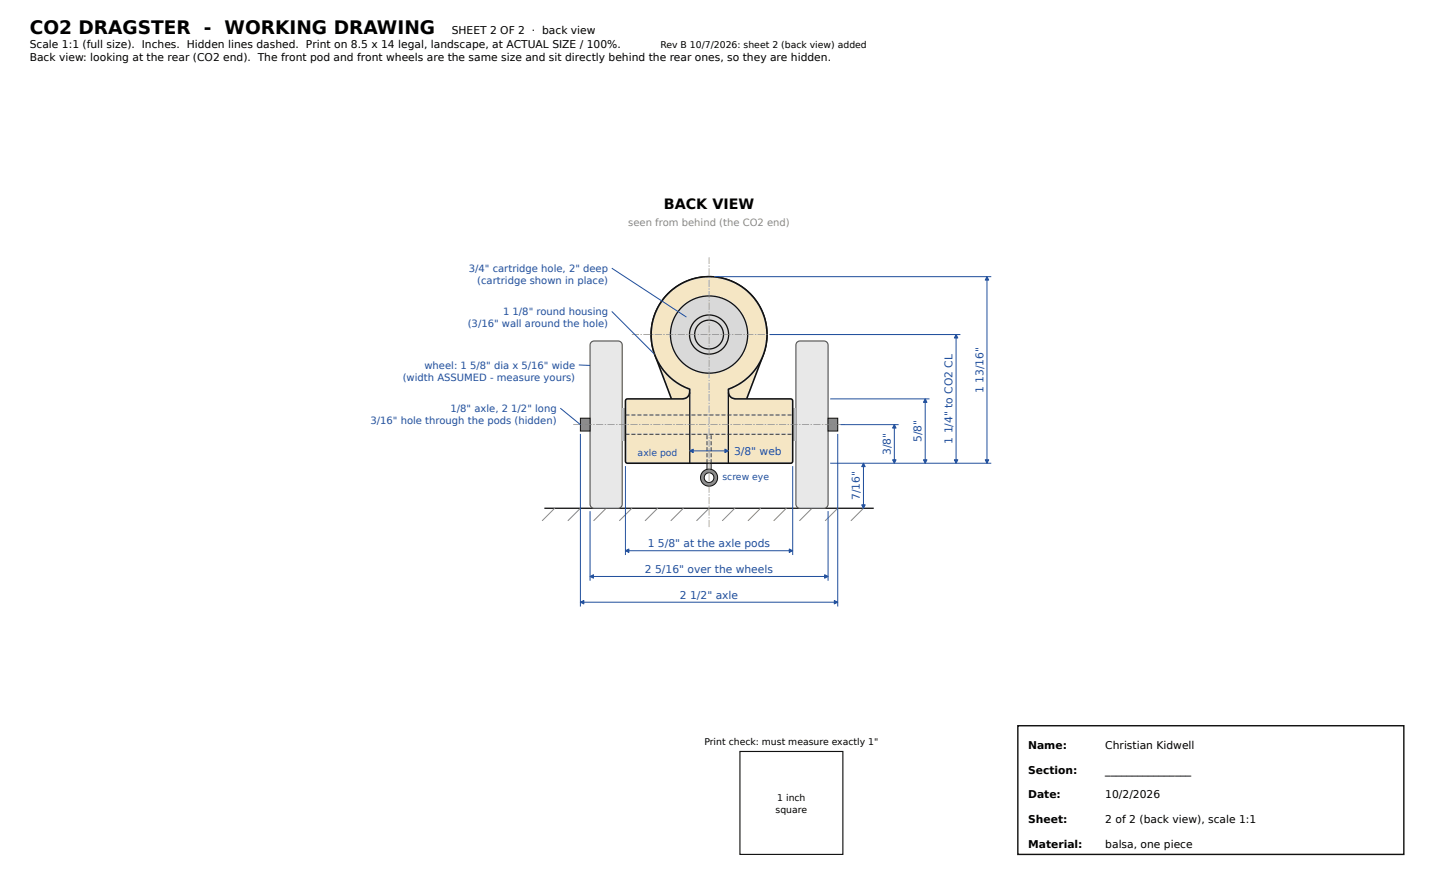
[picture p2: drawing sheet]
<svg xmlns="http://www.w3.org/2000/svg" width="356mm" height="216mm" viewBox="0 0 356 216" stroke-linecap="round" stroke-linejoin="round" font-family="sans-serif">
<path d="M134.3 125.4h81.3" fill="none" stroke="#111" stroke-width=".32"/>
<g fill="none" stroke="#888" stroke-width=".25">
<path d="M136.9 125.4l-3.1 3.1M143.2 125.4l-3 3.1M149.6 125.4l-3.1 3.1M155.9 125.4l-3 3.1M162.3 125.4l-3.1 3.1M168.6 125.4l-3 3.1M175 125.4l-3.1 3.1M181.3 125.4l-3 3.1M187.7 125.4l-3.1 3.1M194 125.4l-3 3.1M200.4 125.4l-3.1 3.1M206.7 125.4l-3 3.1"/>
<path d="M213.1 125.4l-3.1 3.1"/>
</g>
<path d="M145.9 84.4l.7-.3h5.9a1.02 1.02 0 0 1 1 1.1v39.2a1.02 1.02 0 0 1-1 1h-5.9a1.02 1.02 0 0 1-1-1v-39.2z" fill="#e8e8e8"/>
<path d="M145.9 84.4l.7-.3h5.9a1.02 1.02 0 0 1 1 1.1v39.2a1.02 1.02 0 0 1-1 1h-5.9a1.02 1.02 0 0 1-1-1v-39.2z" fill="none" stroke="#555" stroke-width=".28"/>
<path d="M153.5 100.7h.8v8.1h-.8z" fill="#bbb"/>
<path d="M143.2 103.2h2.4v3.2h-2.4z" fill="#8c8c8c"/>
<path d="M143.2 103.2h2.4v3.2h-2.4z" fill="none" stroke="#111" stroke-width=".25"/>
<path d="M196.7 84.4l.7-.3h5.9a1.02 1.02 0 0 1 1 1.1v39.2a1.02 1.02 0 0 1-1 1h-5.9a1.02 1.02 0 0 1-1-1v-39.2z" fill="#e8e8e8"/>
<path d="M196.7 84.4l.7-.3h5.9a1.02 1.02 0 0 1 1 1.1v39.2a1.02 1.02 0 0 1-1 1h-5.9a1.02 1.02 0 0 1-1-1v-39.2z" fill="none" stroke="#555" stroke-width=".28"/>
<path d="M195.6 100.7h.8v8.1h-.8z" fill="#bbb"/>
<path d="M204.3 103.2h2.4v3.2h-2.4z" fill="#8c8c8c"/>
<path d="M204.3 103.2h2.4v3.2h-2.4z" fill="none" stroke="#111" stroke-width=".25"/>
<path d="M164.9 72.5l1.4-1.3 1.7-1.1 1.8-.9 1.9-.6a14.3 14.3 0 0 1 6.6 0l2.3 .8 2.1 1.1 2 1.6 1.6 1.8 1.3 2 1 2.3 .5 2.4 .2 2.3-.3 2.2-.5 2.1-9.1 24.1-1 1.5-1.4 1.1a4.8 4.8 0 0 1-3.7 .1l-1.6-1-1.1-1.6-9-23.9-.6-2.1-.3-3.5 .6-3.5 1.4-3.2z" fill="#f5e6c4"/>
<path d="M164.9 72.5l1.4-1.3 1.7-1.1 1.8-.9 1.9-.6a14.3 14.3 0 0 1 6.6 0l2.3 .8 2.1 1.1 2 1.6 1.6 1.8 1.3 2 1 2.3 .5 2.4 .2 2.3-.3 2.2-.5 2.1-9.1 24.1-1 1.5-1.4 1.1a4.8 4.8 0 0 1-3.7 .1l-1.6-1-1.1-1.6-9-23.9-.6-2.1-.3-3.5 .6-3.5 1.4-3.2z" fill="none" stroke="#111" stroke-width=".39"/>
<path d="M164.9 72.4l2.4-1.9 2.8-1.4 2.9-.7 3.1-.1 3 .6 2.8 1.2 2.5 1.7 2.1 2.3 1.6 2.8 1 3.2 .1 3.4-.5 3-1.1 2.8-1.7 2.5-1.4 1.4-1.5 1.2-3.3 1.6 .1 1.1 .5 .9 1.1 .4h13.7l.4 .2 .1 .3v14.9l-.2 .4-40.6 .1-.4-.2-.1-15.2 .2-.3 .3-.2h13.8l1-.4 .5-.9 .1-1.1-2-.9-1.7-1-1.4-1.3-1.4-1.4-1.7-2.9-1-3.1-.3-3.6 .7-3.6 1.5-3.2z" fill="#f5e6c4"/>
<path d="M164.9 72.4l2.4-1.9 2.8-1.4 2.9-.7 3.1-.1 3 .6 2.8 1.2 2.5 1.7 2.1 2.3 1.6 2.8 1 3.2 .1 3.4-.5 3-1.1 2.8-1.7 2.5-1.4 1.4-1.5 1.2-3.3 1.6 .1 1.1 .5 .9 1.1 .4h13.7l.4 .2 .1 .3v14.9l-.2 .4-40.6 .1-.4-.2-.1-15.2 .2-.3 .3-.2h13.8l1-.4 .5-.9 .1-1.1-2-.9-1.7-1-1.4-1.3-1.4-1.4-1.7-2.9-1-3.1-.3-3.6 .7-3.6 1.5-3.2z" fill="none" stroke="#111" stroke-width=".39"/>
<path d="M170.2 96.8v17.5M179.7 96.8v17.5" fill="none" stroke="#111" stroke-width=".32"/>
<g fill="#333">
<path d="M154.3 107h1v.3h-1zM155.8 107h1v.3h-1zM157.3 107h1v.3h-1zM158.8 107h1v.3h-1zM160.3 107h1v.3h-1zM161.7 107h1v.3h-1zM163.2 107h1v.3h-1zM164.7 107h1v.3h-1zM166.2 107h1v.3h-1zM167.7 107h1v.3h-1zM169.2 107h.9v.3h-.9zM170.6 107h1v.3h-1zM172.1 107h1v.3h-1zM173.6 107h1v.3h-1zM175.1 107h1v.3h-1zM176.6 107h1v.3h-1zM178 107h1v.3h-1zM179.5 107h1v.3h-1zM181 107h1v.3h-1zM182.5 107h1v.3h-1zM184 107h1v.3h-1zM185.5 107h.9v.3h-.9zM186.9 107h1v.3h-1zM188.4 107h1v.3h-1zM189.9 107h1v.3h-1zM191.4 107h1v.3h-1zM192.9 107h1v.3h-1zM194.3 107h1v.3h-1z"/>
<path d="M154.3 102.3h1v.2h-1zM155.8 102.3h1v.2h-1zM157.3 102.3h1v.2h-1zM158.8 102.3h1v.2h-1zM160.3 102.3h1v.2h-1zM161.7 102.3h1v.2h-1zM163.2 102.3h1v.2h-1zM164.7 102.3h1v.2h-1zM166.2 102.3h1v.2h-1zM167.7 102.3h1v.2h-1zM169.2 102.3h.9v.2h-.9zM170.6 102.3h1v.2h-1zM172.1 102.3h1v.2h-1zM173.6 102.3h1v.2h-1zM175.1 102.3h1v.2h-1zM176.6 102.3h1v.2h-1zM178 102.3h1v.2h-1zM179.5 102.3h1v.2h-1zM181 102.3h1v.2h-1zM182.5 102.3h1v.2h-1zM184 102.3h1v.2h-1zM185.5 102.3h.9v.2h-.9zM186.9 102.3h1v.2h-1zM188.4 102.3h1v.2h-1zM189.9 102.3h1v.2h-1zM191.4 102.3h1v.2h-1zM192.9 102.3h1v.2h-1zM194.3 102.3h1v.2h-1z"/>
</g>
<circle cx="175" cy="82.5" r="9.5" fill="#d9d9d9"/>
<g fill="none" stroke="#111" stroke-width=".32">
<circle cx="175" cy="82.5" r="4.8"/>
<circle cx="175" cy="82.5" r="3.6"/>
<circle cx="175" cy="82.5" r="9.5"/>
</g>
<path d="M172.9 117.9a2.11 2.11 0 0 0 4.2 0 2.11 2.11 0 0 0-4.2 0zM173.8 117.9a1.2 1.2 0 0 1 2.4 0 1.2 1.2 0 0 1-2.4 0z" fill-rule="evenodd" fill="#8c8c8c"/>
<g fill="none" stroke="#111" stroke-width=".25">
<path d="M174.5 114.3v1.4"/>
<circle cx="175" cy="117.9" r="1.19"/>
<circle cx="175" cy="117.9" r="2.11"/>
</g>
<path d="M174.3 113.3h.3v1h-.3zM174.3 111.8h.3v1h-.3zM174.3 110.3h.3v1h-.3zM174.3 108.9h.3v1h-.3zM174.3 107.4h.3v1h-.3z" fill="#333"/>
<path d="M175.5 114.3v1.4" fill="none" stroke="#111" stroke-width=".25"/>
<path d="M175.4 113.3h.2v1h-.2zM175.4 111.8h.2v1h-.2zM175.4 110.3h.2v1h-.2zM175.4 108.9h.2v1h-.2zM175.4 107.4h.2v1h-.2z" fill="#333"/>
<g fill="#888">
<path d="M174.9 128.3h.2v1.7h-.2zM174.9 127.6h.2v.3h-.2zM174.9 125.5h.2v1.7h-.2zM174.9 124.8h.2v.3h-.2zM174.9 122.6h.2v1.8h-.2zM174.9 121.9h.2v.4h-.2zM174.9 119.8h.2v1.8h-.2zM174.9 119.1h.2v.4h-.2zM174.9 117h.2v1.8h-.2zM174.9 116.3h.2v.3h-.2zM174.9 114.2h.2v1.7h-.2zM174.9 113.5h.2v.3h-.2zM174.9 111.4h.2v1.7h-.2zM174.9 110.6h.2v.4h-.2zM174.9 108.5h.2v1.8h-.2zM174.9 107.8h.2v.4h-.2zM174.9 105.7h.2v1.8h-.2zM174.9 105h.2v.4h-.2zM174.9 102.9h.2v1.7h-.2zM174.9 102.2h.2v.3h-.2zM174.9 100.1h.2v1.7h-.2zM174.9 99.4h.2v.3h-.2zM174.9 97.2h.2v1.8h-.2zM174.9 96.5h.2v.4h-.2zM174.9 94.4h.2v1.8h-.2zM174.9 93.7h.2v.4h-.2zM174.9 91.6h.2v1.8h-.2zM174.9 90.9h.2v.3h-.2zM174.9 88.8h.2v1.7h-.2zM174.9 88.1h.2v.3h-.2zM174.9 86h.2v1.7h-.2zM174.9 85.2h.2v.4h-.2zM174.9 83.1h.2v1.8h-.2zM174.9 82.4h.2v.4h-.2zM174.9 80.3h.2v1.8h-.2zM174.9 79.6h.2v.4h-.2zM174.9 77.5h.2v1.7h-.2zM174.9 76.8h.2v.3h-.2zM174.9 74.7h.2v1.7h-.2zM174.9 74h.2v.3h-.2zM174.9 71.8h.2v1.8h-.2zM174.9 71.1h.2v.4h-.2zM174.9 69h.2v1.8h-.2zM174.9 68.3h.2v.4h-.2zM174.9 66.2h.2v1.8h-.2zM174.9 65.5h.2v.3h-.2zM174.9 63.5h.2v1.6h-.2z"/>
<path d="M155.9 82.5h1.8v.1h-1.8zM158 82.5h.4v.1h-.4zM158.7 82.5h1.8v.1h-1.8zM160.9 82.5h.3v.1h-.3zM161.6 82.5h1.7v.1h-1.7zM163.7 82.5h.3v.1h-.3zM164.4 82.5h1.8v.1h-1.8zM166.5 82.5h.4v.1h-.4zM167.2 82.5h1.8v.1h-1.8zM169.3 82.5h.4v.1h-.4zM170 82.5h1.8v.1h-1.8zM172.2 82.5h.3v.1h-.3zM172.9 82.5h1.7v.1h-1.7zM175 82.5h.3v.1h-.3zM175.7 82.5h1.7v.1h-1.7zM177.8 82.5h.4v.1h-.4zM178.5 82.5h1.8v.1h-1.8zM180.6 82.5h.4v.1h-.4zM181.3 82.5h1.8v.1h-1.8zM183.4 82.5h.4v.1h-.4zM184.1 82.5h1.8v.1h-1.8zM186.3 82.5h.3v.1h-.3zM187 82.5h1.7v.1h-1.7zM189.1 82.5h.3v.1h-.3zM189.8 82.5h1.8v.1h-1.8zM191.9 82.5h.4v.1h-.4zM192.6 82.5h1.4v.1h-1.4z"/>
<path d="M141.4 104.7h1.8v.2h-1.8zM143.6 104.7h.3v.2h-.3zM144.3 104.7h1.7v.2h-1.7zM146.4 104.7h.3v.2h-.3zM147.1 104.7h1.8v.2h-1.8zM149.2 104.7h.4v.2h-.4zM149.9 104.7h1.8v.2h-1.8zM152 104.7h.4v.2h-.4zM152.7 104.7h1.8v.2h-1.8zM154.9 104.7h.3v.2h-.3zM155.6 104.7h1.7v.2h-1.7zM157.7 104.7h.3v.2h-.3zM158.4 104.7h1.7v.2h-1.7zM160.5 104.7h.4v.2h-.4zM161.2 104.7h1.8v.2h-1.8zM163.3 104.7h.4v.2h-.4zM164 104.7h1.8v.2h-1.8zM166.1 104.7h.4v.2h-.4zM166.8 104.7h1.8v.2h-1.8zM169 104.7h.3v.2h-.3zM169.7 104.7h1.7v.2h-1.7zM171.8 104.7h.3v.2h-.3zM172.5 104.7h1.8v.2h-1.8zM174.6 104.7h.4v.2h-.4zM175.3 104.7h1.8v.2h-1.8zM177.4 104.7h.4v.2h-.4zM178.1 104.7h1.8v.2h-1.8zM180.3 104.7h.3v.2h-.3zM181 104.7h1.7v.2h-1.7zM183.1 104.7h.3v.2h-.3zM183.8 104.7h1.7v.2h-1.7zM185.9 104.7h.4v.2h-.4zM186.6 104.7h1.8v.2h-1.8zM188.7 104.7h.4v.2h-.4zM189.4 104.7h1.8v.2h-1.8zM191.5 104.7h.4v.2h-.4zM192.2 104.7h1.8v.2h-1.8zM194.4 104.7h.3v.2h-.3zM195.1 104.7h1.7v.2h-1.7zM197.2 104.7h.3v.2h-.3zM197.9 104.7h1.8v.2h-1.8zM200 104.7h.4v.2h-.4zM200.7 104.7h1.8v.2h-1.8zM202.8 104.7h.4v.2h-.4zM203.5 104.7h1.8v.2h-1.8zM205.7 104.7h.3v.2h-.3zM206.4 104.7h1.7v.2h-1.7zM208.5 104.7v.2z"/>
</g>
<path d="M154.3 115v21.9M195.6 115v21.9M154.3 135.9h41.3" fill="none" stroke="#1f4e9c" stroke-width=".25"/>
<path d="M154.3 135.9l.9-.4v.8z" fill="#1f4e9c"/>
<path d="M154.3 135.9l.9-.4v.8z" fill="none" stroke="#1f4e9c" stroke-width=".25"/>
<path d="M194.8 135.5l.8 .4-.8 .4z" fill="#1f4e9c"/>
<path d="M145.6 126.1v17.2M194.8 135.5l.8 .4-.8 .4zM204.3 126.1v17.2M145.6 142.2h58.7" fill="none" stroke="#1f4e9c" stroke-width=".25"/>
<path d="M145.6 142.2l.9-.4v.9z" fill="#1f4e9c"/>
<path d="M145.6 142.2l.9-.4v.9z" fill="none" stroke="#1f4e9c" stroke-width=".25"/>
<path d="M203.5 141.8l.8 .4-.8 .5z" fill="#1f4e9c"/>
<path d="M143.2 107.1v42.5M206.7 107.1v42.5M143.2 148.6h63.5M203.5 141.8l.8 .4-.8 .5z" fill="none" stroke="#1f4e9c" stroke-width=".25"/>
<path d="M143.2 148.6l.9-.4v.8z" fill="#1f4e9c"/>
<path d="M143.2 148.6l.9-.4v.8z" fill="none" stroke="#1f4e9c" stroke-width=".25"/>
<path d="M205.9 148.2l.8 .4-.8 .4z" fill="#1f4e9c"/>
<path d="M176.2 68.3h68.4M190 82.5h47M204.9 98.4h24.5M204.9 114.3h39.7M207.4 104.8h14.4M213.1 114.3v11.1M205.9 148.2l.8 .4-.8 .4z" fill="none" stroke="#1f4e9c" stroke-width=".25"/>
<path d="M212.7 124.6h.8l-.4 .8z" fill="#1f4e9c"/>
<path d="M212.7 124.6h.8l-.4 .8z" fill="none" stroke="#1f4e9c" stroke-width=".25"/>
<path d="M213.1 114.3l.4 .8h-.8z" fill="#1f4e9c"/>
<path d="M213.1 114.3l.4 .8h-.8zM220.7 104.8v9.5" fill="none" stroke="#1f4e9c" stroke-width=".25"/>
<path d="M220.3 113.5h.8l-.4 .8z" fill="#1f4e9c"/>
<path d="M220.3 113.5h.8l-.4 .8z" fill="none" stroke="#1f4e9c" stroke-width=".25"/>
<path d="M220.7 104.8l.4 .8h-.8z" fill="#1f4e9c"/>
<path d="M228.3 98.4v15.9M220.7 104.8l.4 .8h-.8z" fill="none" stroke="#1f4e9c" stroke-width=".25"/>
<path d="M227.9 113.5h.8l-.4 .8z" fill="#1f4e9c"/>
<path d="M227.9 113.5h.8l-.4 .8z" fill="none" stroke="#1f4e9c" stroke-width=".25"/>
<path d="M228.3 98.4l.4 .9h-.8z" fill="#1f4e9c"/>
<path d="M228.3 98.4l.4 .9h-.8zM235.9 82.5v31.8" fill="none" stroke="#1f4e9c" stroke-width=".25"/>
<path d="M235.5 113.5h.9l-.5 .8z" fill="#1f4e9c"/>
<path d="M235.5 113.5h.9l-.5 .8z" fill="none" stroke="#1f4e9c" stroke-width=".25"/>
<path d="M235.9 82.5l.5 .9h-.9z" fill="#1f4e9c"/>
<path d="M243.6 68.3v46M235.9 82.5l.5 .9h-.9z" fill="none" stroke="#1f4e9c" stroke-width=".25"/>
<path d="M243.1 113.5h.9l-.4 .8z" fill="#1f4e9c"/>
<path d="M243.1 113.5h.9l-.4 .8z" fill="none" stroke="#1f4e9c" stroke-width=".25"/>
<path d="M243.6 68.3l.4 .8h-.9z" fill="#1f4e9c"/>
<path d="M243.6 68.3l.4 .8h-.9zM170.2 111.3h9.5" fill="none" stroke="#1f4e9c" stroke-width=".25"/>
<path d="M170.2 111.3l.9-.5v.9z" fill="#1f4e9c"/>
<path d="M170.2 111.3l.9-.5v.9z" fill="none" stroke="#1f4e9c" stroke-width=".25"/>
<path d="M178.9 110.8l.8 .5-.8 .4z" fill="#1f4e9c"/>
<path d="M151 66.2l18.4 12M151 76.8l10.6 10.6M142.8 90.1l2.8 .1M138.3 100.7l4.9 4.1M178.9 110.8l.8 .5-.8 .4z" fill="none" stroke="#1f4e9c" stroke-width=".25"/>
<path d="M182.6 185.4h25.4v25.4h-25.4z" fill="none" stroke="#111" stroke-width=".28"/>
<path d="M251.2 179.1h95.2v31.7h-95.2z" fill="none" stroke="#111" stroke-width=".35"/>
<text font-size="4.6" x="7.3" y="8.3">CO2 DRAGSTER - WORKING DRAWING</text>
<text font-size="3.5" x="163.8" y="51.6">BACK VIEW</text>
<g font-size="2.6">
<text x="7.3" y="11.9">Scale 1:1 (full size). Inches. Hidden lines dashed. Print on 8.5 x 14 legal, landscape, at ACTUAL SIZE / 100%.</text>
<text x="111.5" y="8.3">SHEET 2 OF 2 · back view</text>
<text x="7.3" y="15.1">Back view: looking at the rear (CO2 end). The front pod and front wheels are the same size and sit directly behind the rear ones, so they are hidden.</text>
<text x="253.7" y="184.8">Name:</text>
<text x="272.8" y="184.8">Christian Kidwell</text>
<text x="253.7" y="190.9">Section:</text>
<text x="272.8" y="190.9">________________</text>
<text x="253.7" y="197">Date:</text>
<text x="272.8" y="197">10/2/2026</text>
<text x="253.7" y="203.1">Sheet:</text>
<text x="272.8" y="203.1">2 of 2 (back view), scale 1:1</text>
<text x="253.7" y="209.2">Material:</text>
<text x="272.8" y="209.2">balsa, one piece</text>
</g>
<g font-size="2.6" fill="#1f4e9c">
<text x="242.7" y="97" transform="rotate(-90 242.7 97)">1 13/16&quot;</text>
<text x="181.2" y="112.2">3/8&quot; web</text>
<text x="219.8" y="112.3" transform="rotate(-90 219.8 112.3)">3/8&quot;</text>
<text x="227.4" y="109.1" transform="rotate(-90 227.4 109.1)">5/8&quot;</text>
<text x="235.1" y="109.5" transform="rotate(-90 235.1 109.5)">1 1/4&quot; to CO2 CL</text>
<text x="212.2" y="123.4" transform="rotate(-90 212.2 123.4)">7/16&quot;</text>
<text x="159.8" y="135">1 5/8&quot; at the axle pods</text>
<text x="159.1" y="141.4">2 5/16&quot; over the wheels</text>
<text x="167.8" y="147.7">2 1/2&quot; axle</text>
</g>
<text font-size="2.5" fill="#888" x="155" y="55.9">seen from behind (the CO2 end)</text>
<g font-size="2.5" fill="#1f4e9c">
<text x="115.7" y="67.1">3/4&quot; cartridge hole, 2&quot; deep</text>
<text x="117.8" y="70.1">(cartridge shown in place)</text>
<text x="124.1" y="77.7">1</text>
<text x="126.5" y="77.7">1/8&quot; round housing</text>
<text x="115.4" y="80.7">(3/16&quot; wall around the hole)</text>
<text x="99.4" y="93.9">(width ASSUMED - measure yours)</text>
<text x="104.7" y="90.9">wheel: 1</text>
<text x="116" y="90.9">5/8&quot; dia x 5/16&quot; wide</text>
<text x="111.2" y="101.6">1/8&quot; axle, 2</text>
<text x="126.2" y="101.6">1/2&quot; long</text>
<text x="91.4" y="104.6">3/16&quot; hole through the pods (hidden)</text>
</g>
<g font-size="2.3">
<text x="163" y="11.9">Rev B 10/7/2026: sheet 2 (back view) added</text>
<text x="173.8" y="183.9">Print check: must measure exactly 1&quot;</text>
<text x="191.8" y="197.8">1 inch</text>
<text x="191.4" y="200.6">square</text>
</g>
<g font-size="2.3" fill="#1f4e9c">
<text x="157.4" y="112.5">axle pod</text>
<text x="178.3" y="118.4">screw eye</text>
</g>
</svg>
